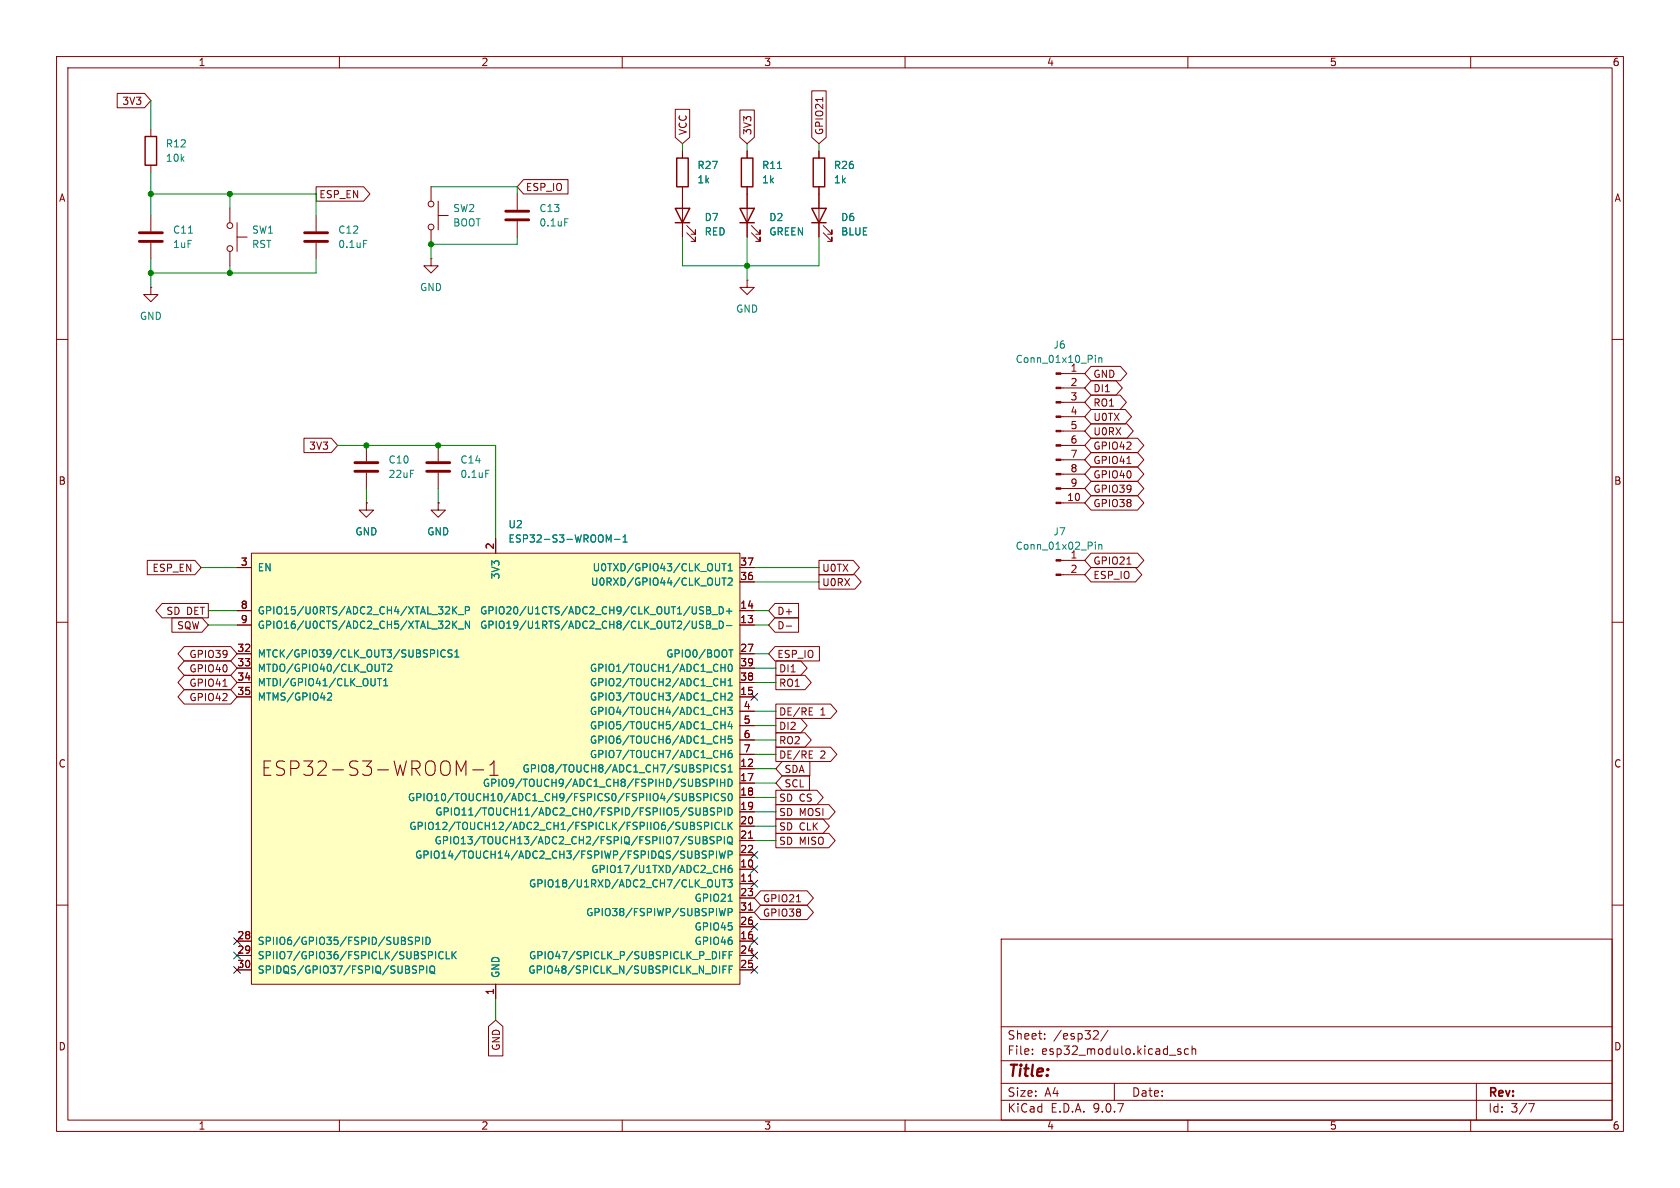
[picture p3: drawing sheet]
<svg xmlns="http://www.w3.org/2000/svg" width="297mm" height="210mm" viewBox="0 0 297 210" stroke-linecap="round" stroke-linejoin="round" font-family="sans-serif">
<path d="M0 0h297v210h-297z" fill="#fff" stroke="#fff" stroke-width=".18"/>
<g fill="none" stroke="#840000" stroke-width=".18">
<path d="M10 10h277v190h-277zM12 12h273v186h-273zM60 10v2M110 10v2M160 10v2M210 10v2M260 10v2M10 60h2M77.5 78.7v2.8M285 60h2M77.5 83.6v2.8M10 110h2"/>
<path d="M285 110h2M10 160h2M177 166h108v32h-108zM285 160h2M60 198v2M110 198v2M160 198v2M177 194.5h108M177 191.5h108M177 187.5h108M177 181.5h108M182.5 186.3v.1"/>
<path d="M182.5 185.5v.1M184.7 183.6v.1M184.7 182.8v.1M193.5 182.2l.5 .1 .2 .3-1 1.1h1M195.9 182.1l-1.3 2M197 191.5v3M208.2 185.8l.5 .2 .1 .2-.2 .2-.4-.1M208.2 185.5h.5M210 198v2M210.1 185.5l-.4-.1-.3 .3v.4l.1 .2h.6M210.7 185.5l.3-.1 .3 .1 .1 .9M210.7 184.9v1.5"/>
<path d="M260 198v2M261 191.5v6.5M270.2 195.1h1l-.6 1.5"/>
</g>
<path d="M75.4 83.3h4.1M75.4 81.8h4.1" fill="none" stroke="#840000" stroke-width=".51"/>
<path d="M85.9 83.1h.6" fill="none" stroke="#008484" stroke-width=".18"/>
<path d="M44.4 97.8h86.4v76.2h-86.4z" fill="#ffffc2"/>
<g fill="none" stroke="#840000" stroke-width=".18">
<path d="M20.7 16.5h4.9l1.1 1.3-1.1 1.3h-4.9zM119.4 19.3h2.5v5l-1.3 1.1-1.2-1.1zM130.8 19.4h2.6v4.9l-1.3 1.1-1.3-1.1zM143.5 16.1h2.6v8.2l-1.3 1.1-1.3-1.1zM145.5 17.2v.7M26.7 22.9v1.2M26.7 29.2v1.3M26.7 38.1v2.8M40.6 36.8v2.6M41.9 39.4v5.1M55.9 33h8.4l1.1 1.3-1.1 1.3h-8.4zM55.9 38.1v2.8"/>
<path d="M76.2 33v2.6M77.5 38.1h1.7M77.5 35.6v5M91.4 34.3v2.8M91.4 39.1v2.8M92.6 31.7h7.8v2.6h-7.8l-1.2-1.3zM120.6 26.7v1.2M120.6 33v8.9M121.4 39.9l1.5 1.5v-.8v.8h-.7M132.1 26.7v1.2M132.1 33v8.9M132.8 39.9l1.6 1.5v-.8v.8h-.8"/>
<path d="M144.8 26.7v1.2M144.8 33v8.9M145.5 39.9l1.6 1.5v-.8v.8h-.8M26.7 50.8v1.3h1.2l-1.2 1.2-1.3-1.2h1.3M26.7 50.8h.1M26.7 42.9v2.8M40.6 44.5v2.5M41.9 41.9h1.8M55.9 42.9v2.8M76.2 45.7v1.3h1.3l-1.3 1.3-1.3-1.3h1.3M76.2 45.7h.1M76.2 40.6v2.6"/>
<path d="M121.4 41.1l1.5 1.6v-.8v.8h-.7M132.1 49.5v1.3h1.2l-1.2 1.3-1.3-1.3h1.3M132.1 49.5h.1M132.8 41.1l1.6 1.6v-.8v.8h-.8M145.5 41.1l1.6 1.6v-.8v.8h-.8M53.7 77.5h4.9l1.1 1.2-1.1 1.3h-4.9zM64.8 78.7v2.8M187.6 66h4.2M187.6 68.6h4.2M187.6 71.1h4.2M187.6 73.7h4.2M187.6 76.2h4.2"/>
<path d="M187.6 78.7h4.2M192.9 67.3h4.4l1.1 1.3-1.1 1.3h-4.4l-1.1-1.3zM192.9 72.4h6l1.1 1.3-1.1 1.2h-6l-1.1-1.2zM192.9 64.8h5.2l1.1 1.2-1.1 1.3h-5.2l-1.1-1.3zM192.9 69.8h5.1l1.1 1.3-1.1 1.3h-5.1l-1.1-1.3zM192.9 77.5h8.2l1.1 1.2-1.1 1.3h-8.2l-1.1-1.3zM192.9 74.9h6.3l1.1 1.3-1.1 1.3h-6.3l-1.1-1.3zM26 99.1h8.4l1.2 1.2-1.2 1.3h-8.4zM44.4 97.8h86.4v76.2h-86.4zM64.8 88.9v1.3h1.2l-1.2 1.2-1.3-1.2h1.3M64.8 88.9h.1M64.8 83.6v2.8"/>
<path d="M77.5 88.9v1.3h1.2l-1.2 1.2-1.3-1.2h1.3M77.5 88.9h.1M87.6 95.3v2.5M144.8 99.1h6l1.1 1.2-1.1 1.3h-6zM187.6 99.1h4.2M187.6 81.3h4.2M187.6 83.8h4.2M187.6 86.4h4.2M187.6 88.9h4.2M192.9 97.8h8.2l1.1 1.3-1.1 1.2h-8.2l-1.1-1.2zM192.9 82.5h8.2l1.1 1.3-1.1 1.3h-8.2l-1.1-1.3zM192.9 87.6h8.2l1.1 1.3-1.1 1.3h-8.2l-1.1-1.3z"/>
<path d="M192.9 85.1h8.2l1.1 1.3-1.1 1.2h-8.2l-1.1-1.2zM192.9 80h8.2l1.1 1.3-1.1 1.3h-8.2l-1.1-1.3zM199.2 99.7h.8M199.2 82h.8M28.7 106.7h8.1v2.5h-8.1l-1.1-1.2zM30.4 109.2h5.3l1.1 1.3-1.1 1.3h-5.3zM32.6 114.3h8.2l1.1 1.3-1.1 1.2h-8.2l-1.1-1.2zM32.6 119.4h8.2l1.1 1.3-1.1 1.2h-8.2l-1.1-1.2zM32.6 116.8h8.2l1.1 1.3-1.1 1.3h-8.2l-1.1-1.3zM41.9 100.3h2.5M41.9 108h2.5M41.9 110.5h2.5"/>
<path d="M41.9 115.6h2.5M41.9 118.1h2.5M130.8 100.3h2.5M130.8 108h2.5M130.8 110.5h2.5M130.8 115.6h2.5M130.8 118.1h2.5M130.8 102.9h2.5M137 106.7h4.2v2.5h-4.2l-1.1-1.2zM137 109.2h4.2v2.6h-4.2l-1.1-1.3zM137 114.3h7.9v2.5h-7.9l-1.1-1.2zM137.2 116.8h4.4l1.1 1.3-1.1 1.3h-4.4z"/>
<path d="M137.2 119.4h5.1l1.1 1.3-1.1 1.2h-5.1zM139 110.7h1M144.8 101.6h6.3l1.1 1.3-1.1 1.2h-6.3zM187.6 101.6h4.2M192.9 100.3h7.8l1.2 1.3-1.2 1.3h-7.8l-1.1-1.3zM32.6 121.9h8.2l1.1 1.3-1.1 1.3h-8.2l-1.1-1.3zM39.4 121.3h.7M41.9 120.7h2.5M41.9 123.2h2.5M81.5 136.3l.9-1.8v2.6M83.6 136.1h1.9M86.6 137.1h1.5"/>
<path d="M86.6 135.2l.7-.7v2.6M130.8 120.7h2.5M130.8 123.2h2.5M130.8 125.7h2.5M130.8 128.3h2.5M130.8 130.8h2.5M130.8 133.4h2.5M130.8 135.9h2.5M130.8 138.4h2.5M137.2 127h4.4l1.1 1.3-1.1 1.2h-4.4zM137.2 129.5h5.1l1.1 1.3-1.1 1.3h-5.1zM137.2 132.1h9.6l1.2 1.3-1.2 1.2h-9.6z"/>
<path d="M137.2 139.7h7.2l1.1 1.3-1.1 1.2h-7.2zM137.2 124.5h9.6l1.2 1.2-1.2 1.3h-9.6zM138.3 134.6h4.9v2.6h-4.9l-1.1-1.3zM138.3 137.2h4.8v2.5h-4.8l-1.1-1.3zM143.1 134h.6M143.1 132.8h.6M143.1 126.4h.6M143.1 125.1h.6M130.8 141h2.5M130.8 143.5h2.5M130.8 146.1h2.5M130.8 148.6h2.5"/>
<path d="M130.8 151.1h2.5M130.8 153.7h2.5M130.8 156.2h2.5M130.8 158.8h2.5M132.3 148.2h.7M132.3 155.8h.7M134.5 157.5h8.2l1.1 1.3-1.1 1.2h-8.2l-1.2-1.2zM137.2 142.2h9.3l1.1 1.3-1.1 1.3h-9.3zM137.2 147.3h9.3l1.1 1.3-1.1 1.3h-9.3zM137.2 144.8h8.3l1.1 1.3-1.1 1.2h-8.3zM140.8 159.4h.7M41.9 166.4h2.5"/>
<path d="M41.9 168.9h2.5M41.9 171.5h2.5M87.6 174v2.5M130.8 166.4h2.5M130.8 168.9h2.5M130.8 171.5h2.5M130.8 161.3h2.5M130.8 163.8h2.5M132.3 160.9h.7M134.5 160h8.2l1.1 1.3-1.1 1.3h-8.2l-1.2-1.3zM86.4 181.5l1.2-1.2 1.3 1.2v5.2h-2.5z"/>
<circle cx="40.6" cy="39.9" r=".51"/>
<circle cx="76.2" cy="36.1" r=".51"/>
<circle cx="40.6" cy="43.9" r=".51"/>
<circle cx="76.2" cy="40.1" r=".51"/>
</g>
<g fill="none" stroke="#008484" stroke-width=".18">
<path d="M99.8 38.7h.6M137.5 29.8h.7M33.3 41.2h.7M64.3 42.5h.6M193.6 62.8v.1M193.6 63.2v.9M194.2 63.2v.9M194.2 63.4l.2-.2 .3 .1 .1 .8M107.6 95.5l.4-.9v1.2M108.6 95.3h1M110.1 95.8h.8M110.1 94.9l.4-.3v1.2"/>
<path d="M127.6 99.6h.8M128 99.6v1.3M193.6 95.8v.2M193.6 96.3v.8M194.2 96.3v.8M194.2 96.4l.2-.1h.3l.1 .8M66.7 120h.8M67.1 120v1.2M67.5 117.4h.7M67.8 117.4v1.3M68.5 117.5l.5-.1 .3 .4-.8 .9h.8M78.7 115a.6 .6 0 0 0-.8 .4 .6 .6 0 0 0 .6 .7l.2-.1"/>
<path d="M79.9 114.9h-.5l-.1 .1v.4l.5 .2 .1 .3-.2 .2h-.5M80 107.3v1.2M80 109.8v1.3M80.2 107.8l.6 .7M80.2 110.3l.6 .8M80.4 116.1h.7M80.4 115.2l.4-.3v1.2M80.8 107.3l-.8 .7M80.8 109.8l-.8 .7M81 108.7h1M81 111.2h1M82.3 107.9h.6l.1-.2-.1-.3-.6-.1v1.2"/>
<path d="M83 109.8v1.3l-.7-1.3v1.3M124.2 109.8l.2 .1M124.3 110.6v.3M124.9 107.3h.4l.3 .2-.3 .4 .3 .1v.3l-.2 .2h-.5zM124.9 109.8h.4l.3 .2-.3 .4 .3 .1v.3l-.2 .3h-.5zM124.9 107.9h.4M124.9 110.4h.4M125.9 108.7h1M125.9 111.2h1M127.2 107.3a.64 .64 0 0 1 .7 .6 .64 .64 0 0 1-.7 .6zM127.2 109.8a.64 .64 0 0 1 .7 .6 .64 .64 0 0 1-.7 .7zM127.5 118h.7"/>
<path d="M127.5 120v1.2M127.6 102.2h.8M128 102.2v1.2M128.2 117.4v1.3M128.2 120v1.2M128.4 108h1M128.4 110.6h1M128.7 100.9h.8M128.7 100l.4-.4v1.3M128.7 102.3l.5-.1 .3 .3-.8 .9h.8M128.8 114.9h.8M128.8 117.5l.2-.1a.68 .68 0 0 1 .5 .7 .68 .68 0 0 1-.5 .6l-.2-.1-.1-.4z"/>
<path d="M128.9 107.6v.9M129.2 114.9v1.2M58.1 122.5l.4 .1 .1 .3-.8 .9h.8M67.8 121.2h.7M67.8 120.3l.4-.3v1.2M125.5 138.4l.6-.1 .1-.1v-.3l-.7-.2v1.3M126.8 137.7v1.3M127 135.3a.6 .6 0 0 0-.8 .4 .6 .6 0 0 0 .6 .8l.2-.2M127.4 137.7v1.3M127.4 138.3h.7M127.5 120.6h.7M127.5 123.1h.7"/>
<path d="M127.5 125.6h.7M127.5 128.2h.7M127.5 130.7h.7M127.5 133.3h.7M128.1 137.7v1.3M128.2 122.5v1.3M128.2 125v1.3M128.2 127.6v1.2M128.2 130.1v1.3M128.2 132.7v1.2M128.2 135.3l-.4-.1-.2 .1v.4l.5 .2 .1 .3-.2 .3-.5-.1M128.7 125h.8l-.5 .5 .4 .1v.6l-.2 .1-.5-.1"/>
<path d="M128.7 137.7a.64 .64 0 0 1 .8 .7 .64 .64 0 0 1-.8 .6zM128.7 121.2h.8M128.7 122.6l.5-.1 .3 .4-.8 .9h.8M128.7 120.3l.4-.3v1.2M128.7 135.6l.4-.4v1.3M128.7 136.5h.8M129 127.5l-.3 .9h.8M129.3 132.7h-.3a.86 .86 0 0 0 0 1.2l.4-.1 .1-.4-.3-.3h-.2l-.3 .3M129.3 128v.8M129.4 130.1h-.6l-.1 .6 .2-.1 .4 .1 .2 .1-.1 .5-.2 .1-.5-.1M123.3 145.7l.7 .6-.2 .3h-.5M123.7 147.9v1l-.2 .3"/>
<path d="M123.8 142.8v1l-.2 .2-.3 .1M123.9 140.3h-.5l-.2 .1v.4l.6 .2 .1 .3-.3 .2h-.4M124 145.4h-.5l-.2 .2M124.3 147.9h.4l.3 .2-.3 .4 .3 .1v.3l-.2 .3h-.5zM124.3 148.5h.4M124.4 142.8h.4l.2 .3-.2 .3 .2 .1 .1 .3-.2 .3h-.5zM124.4 143.4h.4M124.4 140.9h.6l.2-.2-.1-.3-.7-.1v1.2M124.6 146h.6l.1-.2-.1-.3-.6-.1v1.2M124.9 150.5l-.5-.1-.2 .2v.3l.5 .3 .2 .3-.3 .2-.5-.1M125.4 151.1l.6-.1 .1-.1v-.3l-.7-.2v1.3M125.7 140.3v1.2"/>
<path d="M125.8 145.4v1.2M126.2 148l-.4-.1-.2 .1v.4l.5 .2 .1 .3-.2 .3-.5-.1M126.3 142.9l-.5-.1-.2 .1v.4l.6 .2 .1 .3-.2 .3-.5-.1M126.5 155.5v1l.2 .3 .4-.1 .1-.2v-1M126.7 150.4v1.3M126.8 148.6l.6-.1 .1-.2v-.3l-.7-.1v1.3M126.9 143.5l.6-.1 .1-.2-.1-.3-.6-.1v1.3M127 140.4a.6 .6 0 0 0-.8 .4 .6 .6 0 0 0 .6 .7l.2-.1M127.2 145.5a.6 .6 0 0 0-.9 .4 .6 .6 0 0 0 .6 .7l.3-.1M127.2 150.4l.3 1.3 .2-.9 .2 .9 .3-1.3M127.5 153v1.2M127.5 153.6h.7"/>
<path d="M127.6 155.5h.8M127.7 145.4v1.2h.6M128 155.5v1.3M128.1 147.9v1.3M128.1 142.8v1.3M128.2 153v1.2M128.2 140.3h-.4l-.2 .1v.4l.5 .2 .1 .3-.2 .2h-.5M128.7 148.1l.2-.2a.43 .43 0 0 1 .6 .4v.4a.42 .42 0 0 1-.5 .5 .42 .42 0 0 1-.4-.5zM128.7 155.5h.8l-.5 .5 .4 .1v.6l-.2 .1-.5-.1M128.7 142.8a.64 .64 0 0 1 .8 .7 .64 .64 0 0 1-.8 .6zM128.7 151.1l.6-.1 .2-.1-.1-.3-.7-.2v1.3M128.7 145.4v1.2"/>
<path d="M128.7 159.3h.8M128.8 140.4l.2-.1a.68 .68 0 0 1 .5 .6 .68 .68 0 0 1-.5 .6l-.2-.1-.1-.3zM128.8 148.9l.7 .4M128.9 145.9l.6 .7M129.3 153h-.3a.86 .86 0 0 0 0 1.2l.4-.1 .1-.4-.3-.2h-.2l-.3 .2M129.5 145.4l-.8 .7M72.4 166.3l.4 .1 .1 .3-.2 .2h-.3M72.4 165.7h.5M73.4 166.3h.7l.1-.2-.1-.3-.7-.1v1.2M74.2 171.4h.6l.1-.2-.1-.3-.6-.1v1.2M74.7 165.7v1.2M75.3 165.7a.64 .64 0 0 1 .8 .6 .64 .64 0 0 1-.8 .6z"/>
<path d="M75.4 170.8v1.2M76 170.9l.3-.1a.43 .43 0 0 1 .5 .4v.4a.42 .42 0 0 1-.4 .4 .42 .42 0 0 1-.4-.4zM76.2 171.7l.7 .5M77 168.2v1.3M78.3 168.3a.6 .6 0 0 0-.8 .5 .6 .6 0 0 0 .6 .7l.2-.1M78.9 168.2v1.3h.6M79.9 168.2v1.3M80.1 168.8l.5 .7M80.6 168.2l-.7 .7M127.2 168.2v1.3M127.2 170.8v1.2M127.8 168.8h.4"/>
<path d="M127.8 171.4h.4M128.2 160.6l-.3 1.3-.2-.9-.2 .9M128.4 168.2h-.6v1.3M128.4 170.8h-.6v1.2M128.7 161.3l.6-.1 .2-.2-.1-.3-.7-.1v1.3M128.9 168.8h.4M128.9 171.4h.4M129.5 168.2h-.6v1.3M129.5 170.8h-.6v1.2"/>
</g>
<path d="M89.4 38.9h4.1M89.4 37.3h4.1M24.6 42.7h4.1M24.6 41.1h4.1M53.8 42.7h4.1M53.8 41.1h4.1M62.7 83.3h4.1M62.7 81.8h4.1" fill="none" stroke="#840000" stroke-width=".51"/>
<path d="M25.7 24.1h2v5.1h-2zM119.4 36.8h2.5l-1.3 2.6zM119.4 39.4h2.5M119.6 27.9h2.1v5.1h-2.1zM130.8 36.8h2.5l-1.2 2.6zM130.8 39.4h2.5M131.1 27.9h2v5.1h-2zM143.5 36.8h2.5l-1.2 2.6zM143.5 39.4h2.5M143.8 27.9h2v5.1h-2z" fill="none" stroke="#840000" stroke-width=".25"/>
<g fill="#840000" stroke="#840000" stroke-width=".18">
<path d="M186.7 98.9h.9v.3h-.9z"/>
<path d="M186.7 101.5h.9v.2h-.9z"/>
<path d="M186.7 65.9h.9v.3h-.9z"/>
<path d="M186.7 68.5h.9v.2h-.9z"/>
<path d="M186.7 71h.9v.2h-.9z"/>
<path d="M186.7 73.5h.9v.3h-.9z"/>
<path d="M186.7 76.1h.9v.2h-.9z"/>
<path d="M186.7 78.6h.9v.3h-.9z"/>
<path d="M186.7 81.2h.9v.2h-.9z"/>
<path d="M186.7 83.7h.9v.2h-.9z"/>
<path d="M186.7 86.2h.9v.3h-.9z"/>
<path d="M186.7 88.8h.9v.2h-.9z"/>
</g>
<g fill="none" stroke="#008400" stroke-width=".18">
<path d="M26.7 17.8v5.1M26.7 30.5v7.6M26.7 34.3h29.2v3.8M40.6 34.3v2.5M76.2 33h15.2v1.3M120.6 25.4v1.3M132.1 25.4v1.3M144.8 25.4v1.3M26.7 45.7v5.1M40.6 47v1.3M55.9 45.7v2.6h-29.2M91.4 41.9v1.3h-15.2v2.5"/>
<path d="M120.6 41.9v5.1h24.2v-5.1M132.1 41.9v7.6M59.7 78.7h27.9v16.6M64.8 86.4v2.5M77.5 86.4v2.5M35.6 100.3h6.3M36.8 110.5h5.1M36.8 108h5.1M133.3 102.9h11.5M133.3 110.5h2.6M133.3 108h2.6M133.3 100.3h11.5"/>
<path d="M133.3 115.6h2.6M133.3 118.1h3.9M133.3 135.9h3.9M133.3 133.4h3.9M133.3 138.4h3.9M133.3 130.8h3.9M133.3 128.3h3.9M133.3 120.7h3.9M133.3 125.7h3.9M133.3 141h3.9M133.3 148.6h3.9M133.3 146.1h3.9"/>
<path d="M133.3 143.5h3.9M87.6 176.5v3.8"/>
</g>
<g fill="none" stroke="#000084" stroke-width=".18">
<path d="M132.7 122.6l1.3 1.2M134 122.6l-1.3 1.2M132.7 153.1l1.3 1.2M132.7 150.5l1.3 1.2M132.7 155.6l1.3 1.2M134 153.1l-1.3 1.2M134 150.5l-1.3 1.2M134 155.6l-1.3 1.2M41.3 165.8l1.2 1.2M41.3 170.8l1.2 1.3M41.3 168.3l1.2 1.2M42.5 165.8l-1.2 1.2"/>
<path d="M42.5 170.8l-1.2 1.3M42.5 168.3l-1.2 1.2M132.7 170.8l1.3 1.3M132.7 165.8l1.3 1.2M132.7 168.3l1.3 1.2M132.7 163.2l1.3 1.2M134 170.8l-1.3 1.3M134 165.8l-1.3 1.2M134 168.3l-1.3 1.2M134 163.2l-1.3 1.2"/>
</g>
<g fill="#008400" stroke="#008400" stroke-width=".18">
<circle cx="40.6" cy="34.3" r=".46"/>
<circle cx="26.7" cy="48.3" r=".46"/>
<circle cx="76.2" cy="43.2" r=".46"/>
<circle cx="26.7" cy="34.3" r=".46"/>
<circle cx="64.8" cy="78.7" r=".46"/>
<circle cx="40.6" cy="48.3" r=".46"/>
<circle cx="77.5" cy="78.7" r=".46"/>
<circle cx="132.1" cy="47" r=".46"/>
</g>
<text font-size="3.5" fill="#840000" x="46.1" y="137.4">ESP32-S3-WROOM-1</text>
<text font-size="2.8" fill="#840000" x="178" y="190.9">Title:</text>
<g font-size="2.1" fill="#840000">
<text x="178" y="184">Sheet:</text>
<text x="186.2" y="184">/esp32/</text>
<text x="178" y="186.7">File:</text>
<text x="184.1" y="186.7">esp32_modulo.kicad_sch</text>
<text x="178" y="196.9">KiCad</text>
<text x="178" y="194.1">Size:</text>
<text x="184.7" y="194.1">A4</text>
<text x="185.7" y="196.9">E.D.A.</text>
<text x="193.3" y="196.9">9.0.7</text>
<text x="200" y="194.1">Date:</text>
<text x="263" y="194.3">Rev:</text>
<text x="263" y="196.9">Id:</text>
<text x="267.1" y="196.9">3/7</text>
</g>
<g font-size="1.8" fill="#840000">
<text x="35" y="11.9">1</text>
<text x="85" y="11.9">2</text>
<text x="135" y="11.9">3</text>
<text x="185" y="11.9">4</text>
<text x="235" y="11.9">5</text>
<text x="285" y="11.9">6</text>
<text x="21.5" y="18.7">3V3</text>
<text x="121.6" y="24" transform="rotate(-90 121.6 24)">VCC</text>
<text x="133" y="24" transform="rotate(-90 133 24)">3V3</text>
<text x="145.7" y="24" transform="rotate(-90 145.7 24)">GPIO21</text>
<text x="10.3" y="35.9">A</text>
<text x="56.4" y="35.2">ESP_EN</text>
<text x="92.9" y="34">ESP_IO</text>
<text x="285.3" y="35.9">A</text>
<text x="189.2" y="68.3">2</text>
<text x="189.2" y="70.9">3</text>
<text x="193.2" y="69.5">DI1</text>
<text x="193.2" y="67">GND</text>
<text x="189.2" y="73.4">4</text>
<text x="189.2" y="75.9">5</text>
<text x="193.2" y="74.6">U0TX</text>
<text x="193.2" y="72.1">RO1</text>
<text x="193.2" y="77.2">U0RX</text>
<text x="54.6" y="79.7">3V3</text>
<text x="189.2" y="78.5">6</text>
<text x="189.2" y="81">7</text>
<text x="189.2" y="83.6">8</text>
<text x="193.2" y="82.2">GPIO41</text>
<text x="193.2" y="79.7">GPIO42</text>
<text x="10.3" y="85.9">B</text>
<text x="188.6" y="88.6">10</text>
<text x="189.2" y="86.1">9</text>
<text x="193.2" y="84.8">GPIO40</text>
<text x="193.2" y="89.9">GPIO38</text>
<text x="193.2" y="87.3">GPIO39</text>
<text x="285.3" y="85.9">B</text>
<text x="26.9" y="101.3">ESP_EN</text>
<text x="42.5" y="100.1">3</text>
<text x="87.4" y="97.2" transform="rotate(-90 87.4 97.2)">2</text>
<text x="130.8" y="100.1">37</text>
<text x="145.3" y="101.3">U0TX</text>
<text x="189.2" y="101.3">2</text>
<text x="193.2" y="100">GPIO21</text>
<text x="42.5" y="107.7">8</text>
<text x="130.8" y="102.6">36</text>
<text x="130.8" y="107.7">14</text>
<text x="145.3" y="103.8">U0RX</text>
<text x="193.2" y="102.6">ESP_IO</text>
<text x="29.3" y="108.9">SD DET</text>
<text x="31.2" y="111.4">SQW</text>
<text x="42.5" y="110.2">9</text>
<text x="130.8" y="110.2">13</text>
<text x="137.3" y="108.9">D+</text>
<text x="137.3" y="111.4">D-</text>
<text x="33.4" y="116.5">GPIO39</text>
<text x="33.4" y="119.1">GPIO40</text>
<text x="41.9" y="115.3">32</text>
<text x="41.9" y="117.9">33</text>
<text x="130.8" y="115.3">27</text>
<text x="130.8" y="117.9">39</text>
<text x="137.3" y="116.5">ESP_IO</text>
<text x="137.6" y="119.1">DI1</text>
<text x="33.4" y="121.6">GPIO41</text>
<text x="33.4" y="124.1">GPIO42</text>
<text x="41.9" y="120.4">34</text>
<text x="41.9" y="122.9">35</text>
<text x="130.8" y="120.4">38</text>
<text x="130.8" y="122.9">15</text>
<text x="131.4" y="125.5">4</text>
<text x="137.6" y="121.6">RO1</text>
<text x="131.4" y="128">5</text>
<text x="131.4" y="130.6">6</text>
<text x="137.6" y="129.2">DI2</text>
<text x="137.6" y="131.8">RO2</text>
<text x="137.6" y="126.7">DE/RE</text>
<text x="145" y="126.7">1</text>
<text x="10.3" y="135.9">C</text>
<text x="130.8" y="135.6">12</text>
<text x="131.4" y="133.1">7</text>
<text x="137.6" y="134.3">DE/RE</text>
<text x="138.6" y="136.8">SDA</text>
<text x="145" y="134.3">2</text>
<text x="285.3" y="135.9">C</text>
<text x="130.8" y="138.2">17</text>
<text x="130.8" y="140.7">18</text>
<text x="130.8" y="143.3">19</text>
<text x="137.6" y="141.9">SD CS</text>
<text x="138.6" y="139.4">SCL</text>
<text x="130.8" y="145.8">20</text>
<text x="130.8" y="148.3">21</text>
<text x="137.6" y="144.5">SD MOSI</text>
<text x="137.6" y="149.5">SD MISO</text>
<text x="137.6" y="147">SD CLK</text>
<text x="130.8" y="150.9">22</text>
<text x="130.8" y="153.4">10</text>
<text x="130.8" y="156">11</text>
<text x="130.8" y="158.5">23</text>
<text x="130.8" y="161">31</text>
<text x="134.8" y="159.7">GPIO21</text>
<text x="41.9" y="166.1">28</text>
<text x="130.8" y="163.6">26</text>
<text x="130.8" y="166.1">16</text>
<text x="134.8" y="162.2">GPIO38</text>
<text x="41.9" y="168.7">29</text>
<text x="41.9" y="171.2">30</text>
<text x="130.8" y="168.7">24</text>
<text x="130.8" y="171.2">25</text>
<text x="87.4" y="176" transform="rotate(-90 87.4 176)">1</text>
<text x="10.3" y="185.9">D</text>
<text x="88.6" y="185.8" transform="rotate(-90 88.6 185.8)">GND</text>
<text x="285.3" y="185.9">D</text>
<text x="35" y="199.9">1</text>
<text x="85" y="199.9">2</text>
<text x="135" y="199.9">3</text>
<text x="185" y="199.9">4</text>
<text x="235" y="199.9">5</text>
<text x="285" y="199.9">6</text>
</g>
<g font-size="1.8" fill="#008484">
<text x="29.2" y="28.8">10k</text>
<text x="29.2" y="26.3">R12</text>
<text x="123.2" y="30.1">R27</text>
<text x="123.2" y="32.6">1k</text>
<text x="134.6" y="30.1">R11</text>
<text x="134.6" y="32.6">1k</text>
<text x="147.3" y="30.1">R26</text>
<text x="147.3" y="32.6">1k</text>
<text x="30.5" y="41.5">C11</text>
<text x="44.5" y="41.5">SW1</text>
<text x="59.7" y="41.5">C12</text>
<text x="80" y="37.7">SW2</text>
<text x="80" y="40.2">BOOT</text>
<text x="95.3" y="37.7">C13</text>
<text x="95.3" y="40.2">0.1uF</text>
<text x="124.5" y="39.3">D7</text>
<text x="124.5" y="41.8">RED</text>
<text x="135.9" y="39.3">D2</text>
<text x="135.9" y="41.8">GREEN</text>
<text x="148.6" y="39.3">D6</text>
<text x="148.6" y="41.8">BLUE</text>
<text x="30.5" y="44">1uF</text>
<text x="44.5" y="44">RST</text>
<text x="59.7" y="44">0.1uF</text>
<text x="74.2" y="51.7">GND</text>
<text x="24.6" y="56.7">GND</text>
<text x="130" y="55.5">GND</text>
<text x="179.5" y="64.4">Conn_01x10_Pin</text>
<text x="186.1" y="61.8">J6</text>
<text x="189.2" y="65.8">1</text>
<text x="68.6" y="82.1">C10</text>
<text x="81.3" y="82.1">C14</text>
<text x="68.6" y="84.7">22uF</text>
<text x="81.3" y="84.7">0.1uF</text>
<text x="62.7" y="94.8">GND</text>
<text x="75.4" y="94.8">GND</text>
<text x="89.8" y="93.6">U2</text>
<text x="186.1" y="94.8">J7</text>
<text x="45.5" y="101.2">EN</text>
<text x="89.8" y="96.1">ESP32-S3-WROOM-1</text>
<text x="104.7" y="101.2">U0TXD/GPIO43/CLK_OUT1</text>
<text x="179.5" y="97.4">Conn_01x02_Pin</text>
<text x="189.2" y="98.8">1</text>
<text x="88.5" y="102.5" transform="rotate(-90 88.5 102.5)">3V3</text>
<text x="104.4" y="103.7">U0RXD/GPIO44/CLK_OUT2</text>
<text x="45.5" y="108.8">GPIO15/U0RTS/ADC2_CH4/XTAL_32K_P</text>
<text x="45.5" y="111.4">GPIO16/U0CTS/ADC2_CH5/XTAL_32K_N</text>
<text x="84.8" y="108.8">GPIO20/U1CTS/ADC2_CH9/CLK_OUT1/USB_D+</text>
<text x="84.8" y="111.4">GPIO19/U1RTS/ADC2_CH8/CLK_OUT2/USB_D-</text>
<text x="45.5" y="116.4">MTCK/GPIO39/CLK_OUT3/SUBSPICS1</text>
<text x="45.5" y="119">MTDO/GPIO40/CLK_OUT2</text>
<text x="104.2" y="119">GPIO1/TOUCH1/ADC1_CH0</text>
<text x="117.7" y="116.4">GPIO0/BOOT</text>
<text x="45.5" y="121.5">MTDI/GPIO41/CLK_OUT1</text>
<text x="45.5" y="124.1">MTMS/GPIO42</text>
<text x="104.2" y="121.5">GPIO2/TOUCH2/ADC1_CH1</text>
<text x="104.2" y="124.1">GPIO3/TOUCH3/ADC1_CH2</text>
<text x="104.2" y="126.6">GPIO4/TOUCH4/ADC1_CH3</text>
<text x="104.2" y="129.1">GPIO5/TOUCH5/ADC1_CH4</text>
<text x="104.2" y="131.7">GPIO6/TOUCH6/ADC1_CH5</text>
<text x="92.3" y="136.8">GPIO8/TOUCH8/ADC1_CH7/SUBSPICS1</text>
<text x="104.2" y="134.2">GPIO7/TOUCH7/ADC1_CH6</text>
<text x="72" y="141.8">GPIO10/TOUCH10/ADC1_CH9/FSPICS0/FSPIIO4/SUBSPICS0</text>
<text x="85.3" y="139.3">GPIO9/TOUCH9/ADC1_CH8/FSPIHD/SUBSPIHD</text>
<text x="72.3" y="146.9">GPIO12/TOUCH12/ADC2_CH1/FSPICLK/FSPIIO6/SUBSPICLK</text>
<text x="76.7" y="149.5">GPIO13/TOUCH13/ADC2_CH2/FSPIQ/FSPIIO7/SUBSPIQ</text>
<text x="76.9" y="144.4">GPIO11/TOUCH11/ADC2_CH0/FSPID/FSPIIO5/SUBSPID</text>
<text x="73.3" y="152">GPIO14/TOUCH14/ADC2_CH3/FSPIWP/FSPIDQS/SUBSPIWP</text>
<text x="104.4" y="154.5">GPIO17/U1TXD/ADC2_CH6</text>
<text x="93.4" y="157.1">GPIO18/U1RXD/ADC2_CH7/CLK_OUT3</text>
<text x="122.7" y="159.6">GPIO21</text>
<text x="45.5" y="167.2">SPIIO6/GPIO35/FSPID/SUBSPID</text>
<text x="103.5" y="162.2">GPIO38/FSPIWP/SUBSPIWP</text>
<text x="122.7" y="164.7">GPIO45</text>
<text x="122.7" y="167.2">GPIO46</text>
<text x="45.5" y="169.8">SPIIO7/GPIO36/FSPICLK/SUBSPICLK</text>
<text x="45.5" y="172.3">SPIDQS/GPIO37/FSPIQ/SUBSPIQ</text>
<text x="88.5" y="173" transform="rotate(-90 88.5 173)">GND</text>
<text x="93.3" y="172.3">GPIO48/SPICLK_N/SUBSPICLK_N_DIFF</text>
<text x="93.4" y="169.8">GPIO47/SPICLK_P/SUBSPICLK_P_DIFF</text>
</g>
</svg>
